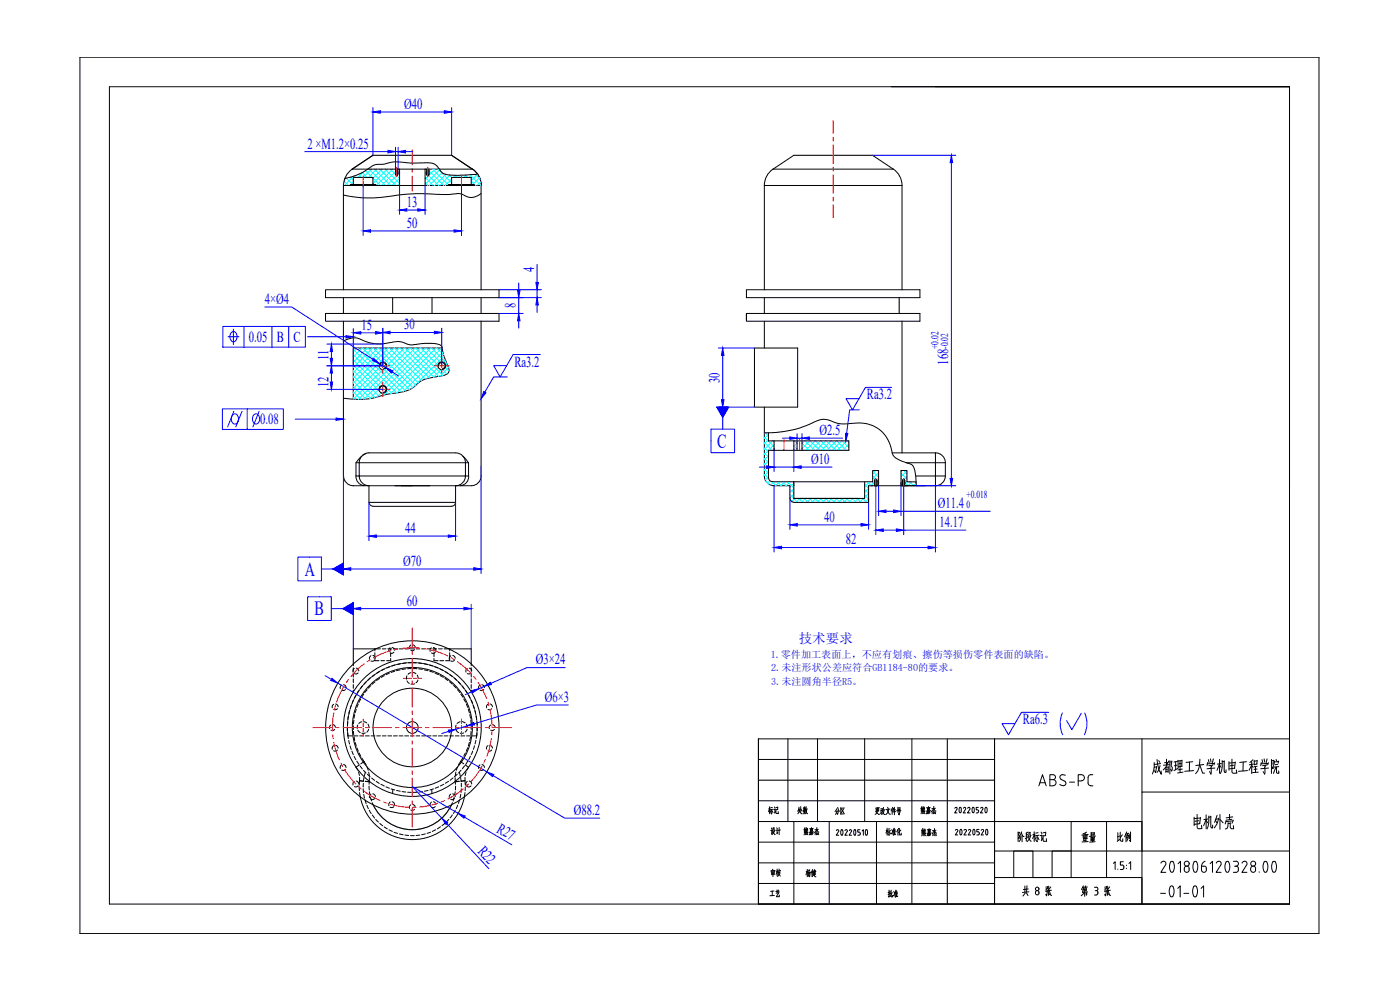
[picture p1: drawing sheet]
<svg xmlns="http://www.w3.org/2000/svg" width="420mm" height="297mm" viewBox="0 0 420 297" stroke-linecap="round" stroke-linejoin="round" font-family="sans-serif">
<!-- layer: 0 -->
<g fill="none" stroke="#000" stroke-width=".3">
<path d="M24 17.2h371.8v262.9h-371.8zM105.7 50.7l6.2-4.1h23.6l6.3 4.1h-14.2M105.7 50.7h14.2M105.7 50.7a5.9 5.9 0 0 0-2.6 4.9M141.8 50.7a5.9 5.9 0 0 1 2.6 4.9M232 50.7l6.2-4.1h23.7l6.2 4.1M232 50.7h36.1M232 50.7a5.9 5.9 0 0 0-2.6 4.9M268.1 50.7a5.9 5.9 0 0 1 2.6 4.9M97.7 89.1v.2M97.7 94.1v2.1M103.1 86.9v-31.2h41.3v31.2"/>
<path d="M103.1 89.3v4.8M103.1 96.4v46.4M117.8 89.3v4.8M129.7 89.3v4.8M144.4 89.3v4.8M144.4 96.4v46.4M149.8 86.9v2.4M149.8 94.1v2.3M224 89.1v.2M224 94.1v2.1M229.4 86.9v-31.2h41.3v31.2M229.4 89.3v4.8"/>
<path d="M229.4 96.4v8M269.9 89.3v4.8M270.7 96.4v39.5M276.1 86.9v2.4M276.1 94.1v2.3M226.4 104.4h13v17.8h-13zM106.8 138.8h33.8M108.6 136.9l-1.8 1.9v4h33.8v-4M109.8 136.1l-.9 .5M136.7 135.9h-25.9a2.94 2.94 0 0 0-3 2.9v4M136.7 135.9a2.94 2.94 0 0 1 3 2.9v4M138.8 136.8l1.8 2"/>
<path d="M229.4 122.2v20.6M267.7 135.9h13.1a2.94 2.94 0 0 1 2.9 2.9M272 138.8h11.7M283.7 138.8v4h-8.9M103.1 142.8a2.94 2.94 0 0 0 2.9 2.9h35.4a2.94 2.94 0 0 0 3-2.9M106.8 142.8a2.73 2.73 0 0 0 2.5 2.9M107.8 142.8a2.94 2.94 0 0 0 3 2.9M139.7 142.8a2.94 2.94 0 0 1-3 2.9M140.6 142.8a2.73 2.73 0 0 1-2.4 2.9M229.4 142.8a2.94 2.94 0 0 0 2.9 2.9M232.3 145.7h4.8M283.7 142.8a2.94 2.94 0 0 1-2.9 2.9h-20.1"/>
<path d="M111.3 196.8l-.4 .3v.8M111.9 196.7l.6 .3 .1 .5M112.4 198.1l-.4 .3-.7-.1M112.5 197.6v.6h1.2M112.5 194.7v.6M112.5 195.9v1.1M114.2 194.7h-8.2v5.1M114.3 198.2h1.1M114.8 194.7h1.1M116.4 194.7h1.1M117.1 194.4l-.4 .3v.7M117.2 200l-1.1 .4"/>
<path d="M117.2 197.6v.6h-1.2M117.2 194.7v.6M117.2 195.9v1.1M117.7 194.3l.5 .2 .2 .6M118.1 194.7h1.1M118.2 195.7l-.6 .3-.5-.1M118.4 199.5l-1 .4M118.8 199.5l-1.1 .3M119.8 194.7h1.1M120.1 199.2l-1.1 .2M120.4 199.1l-1.1 .2M121.5 194.7h1.1"/>
<path d="M121.8 198.9l-1.2 .2M122.1 198.9l-1.1 .1M122.6 198.9h2.2M123.2 194.7h1.1M123.3 193.5l-.4 .6v.5M123.4 198.8l-1.1 .1M123.9 193.4l.6 .4 .1 .5M124 198.8l1.1 .1M124.4 194.9l-.5 .3-.6-.1M124.9 194.7h1.1M125.4 198.9l1.1 .1M125.7 198.9l1.1 .2"/>
<path d="M126.6 194.7h1.1M127 199.1l1.1 .2M127.4 199.2l1.1 .2M128.2 194.7h1.2M128.7 199.5l1.1 .3M129 199.5l1.1 .4M129.5 194.4l-.4 .3v.7M129.9 194.7h1.1M130.1 194.3l.5 .2 .2 .6M130.2 197.6v.6h1.3M130.2 194.7v.6M130.2 195.9v1.1"/>
<path d="M130.3 200l1 .4M130.6 195.7l-.6 .3-.5-.1M131.6 194.7h1.1M132 198.2h1.2M133.3 194.7h8.1v5.1M134.9 197.6v.6h-1.2M134.9 194.7v.6M134.9 195.9v1.1M135.3 196.8l-.4 .5v.6M135.9 196.7l.6 .3 .1 .5M136.4 198.1l-.5 .3-.6-.1M99.3 217.5l-.3 .4-.1 .7"/>
<path d="M99.9 217.4l.6 .4 .2 .5M100.1 211.3a.81 .81 0 0 0-.3 1.1M100.4 218.8l-.6 .4-.5-.1M100.7 211.2l.6 .4 .2 .5M101.2 212.6l-.6 .4-.5-.2M102.5 205.6l-.3 .3-.1 .7M103.1 205.4l.5 .3 .3 .6M103.7 206.9l-.7 .3-.4-.1M104.3 218.3v1.2M104.3 218v1.1M104.3 216.6v1.2M104.3 219.7l.1 1.1"/>
<path d="M104.4 216.4l-.1 1.1M104.5 215l-.1 1.1M104.6 214.7l-.2 1.1M104.9 213.3l-.2 1.1M105 213l-.3 1.1M105.4 211.7l-.3 1.1M105.5 211.4l-.4 1.1M106 210.2l-.4 1M106 217.7v1.2M106 200.3v1.2M106 202v1.1M106 203.7v1.1"/>
<path d="M106 205.4v1.1M106 207.1v.5M106.1 219.4l.1 1.2M106.2 216.1l-.1 1.1M106.2 209.9l-.5 1M106.3 200.6l-.3 .3-.1 .8M106.5 214.4l-.3 1.1M106.8 208.7l-.5 1M106.9 200.5l.5 .2 .3 .6M106.9 212.8l-.3 1.1M107 208.4l-.6 1M107.4 217.5l-.2 1.1"/>
<path d="M107.4 219.1l.7 .7M107.5 201.9l-.5 .3-.6-.1M107.5 211.2l-.4 1M107.7 207.2l-.6 1M107.9 207l-.6 .9M108.3 209.7l-.6 1M108.6 216.6l-.9 .5M108.7 205.9l-.7 .9M108.9 205.6l-.7 .9M109.1 216.5l1 .4M109.2 208.3l-.7 .9M109.6 219.9l-1 .1"/>
<path d="M109.8 204.6l-.7 .9M110.1 204.4l-.8 .8M110.2 207l-.7 .8M110.4 217.3l.3 1M110.6 218.8l-.5 .9M111.1 203.5l-.9 .7M111.3 205.7l-.8 .8M111.3 203.3l-.8 .7M112.4 202.5l-.9 .6M112.6 204.6l-.9 .7M112.7 202.3l-1 .6M113.8 201.5l-1 .6"/>
<path d="M113.9 203.6l-.9 .6M114.1 201.4l-1 .6M115.3 200.7l-1 .5M115.3 202.7l-.9 .6M115.6 200.6l-1 .5M116.9 200.1l-1.1 .4M116.9 202l-1 .4M118.5 201.4l-1.1 .3M120.1 201l-1.1 .2M121.7 200.7l-1.1 .2M122.1 202.8l-.1 1M122.2 204.3l.6 .7"/>
<path d="M123.3 201.8l-.8 .5M123.4 200.6h-1.1M123.9 201.7l.9 .4M124 200.6h1.1M124.4 205.2l-1.1 .1M125.2 202.6l.3 .9M125.4 204l-.6 .9M125.7 200.7l1.1 .2M127.3 201l1.1 .2M129 201.4l1 .3M130.5 202l1.1 .4M130.6 200.1l1 .4"/>
<path d="M131.9 200.6l1 .5M132.1 202.7l.9 .5M132.2 200.7l1 .5M133.4 201.4l.9 .6M133.5 203.6l.9 .6M133.6 201.5l1 .6M134.8 202.3l.9 .6M134.9 204.5l.8 .8M135 202.5l1 .6M136.1 205.7l.8 .8M136.1 203.3l.9 .7M136.4 203.5l.8 .7"/>
<path d="M136.9 217.5l-.1 1.1M136.9 219.1l.7 .7M137.3 206.9l.7 .9M137.4 204.4l.8 .8M137.6 204.6l.8 .9M138.1 216.6l-.9 .5M138.3 208.3l.6 .9M138.5 205.6l.7 .9M138.6 216.5l1 .4M138.8 205.9l.6 .9M139.1 219.9l-1 .1M139.2 209.7l.5 1"/>
<path d="M139.6 207l.6 .9M139.8 207.2l.6 1M139.9 217.3l.4 1M139.9 211.2l.5 1M140.2 218.8l-.6 .9M140.2 200.6a.84 .84 0 0 0-.3 1.1M140.5 208.4l.5 1M140.5 212.8l.4 1.1M140.7 208.6l.5 1.1M140.8 200.5l.5 .2 .2 .6M141 214.4l.2 1.1M141.3 216.1l.1 1.1"/>
<path d="M141.3 209.9l.5 1M141.4 201.9l-.5 .3-.7-.1M141.4 219.4l-.1 1.1M141.4 210.2l.4 1M141.4 200.3v1.2M141.4 202v1.1M141.4 203.7v1.1M141.4 205.4v1.1M141.4 207.1v.5M141.4 217.7v1.1M141.9 211.4l.4 1.1M142.1 211.7l.3 1.1"/>
<path d="M142.5 213l.2 1.1M142.6 213.3l.2 1.1M142.9 214.7l.1 1.1M142.9 215l.2 1.1M143.1 220v.8h-1.4M143.1 216.6l.1 1.1M143.1 216.3l.1 1.2M143.2 219.7l-.3 1.9M143.2 218.3v1.1M143.2 218v1.1M144 205.6a.81 .81 0 0 0-.3 1M144.6 205.4a.81 .81 0 0 1 .8 .9"/>
<path d="M145.2 206.9l-.7 .3-.5-.1M146.5 211.3l-.4 .4-.1 .7M147.1 211.2l.5 .4 .2 .5M147.3 217.5a.81 .81 0 0 0-.4 1.1M147.6 212.6l-.7 .4-.4-.2M147.9 217.4l.5 .4 .2 .5M148.4 218.8l-.7 .4-.4-.1M100.1 223.7a.81 .81 0 0 0-.3 1.1M100.7 223.6l.6 .4 .2 .5M101.2 225a.76 .76 0 0 1-1.1 .2M102.5 229.5l-.3 .4-.1 .7M103.1 229.4l.5 .2 .3 .7"/>
<path d="M103.7 230.8l-.7 .4-.4-.2M104.3 220l.1 .8M104.4 220.8l.1 .8M104.4 220.8h1.3M104.7 222.2l.2 1.1M105.1 223.8l.3 1.1M105.6 225.4l.4 1M106.3 226.9l.5 1M106.3 220.8h1.1M106.3 221.1l.2 1.1M106.3 234.5l-.3 .3-.1 .7M106.6 222.8l.3 1"/>
<path d="M106.9 234.3l.5 .3 .3 .6M107.1 228.4l.6 .9M107.1 224.4l.4 1M107.5 235.8l-.7 .3-.4-.1M107.6 231.6l.3 1.1M107.8 225.9l.5 1M107.8 229.5l-1 .7 .5 .9M107.8 236.1l.1 1.1M107.9 237.8a16 16 0 0 0 15.2 14.1 16 16 0 0 0 16.3-12.8M107.9 233.2v1.1M107.9 234.3l1.2 .1M107.9 234.3l-.1 1.3"/>
<path d="M108 220.8h1.1M108.1 229.8l.6 .9M108.6 227.4l.6 1.1M109 236.7l.1 1.1M109 235v1.1M109.1 231.1l.7 .8M109.2 238.4l.2 1.1M109.2 233.3l-.1 1.1M109.2 228.5l.7 1.1M109.2 228.5l-.9 .7M109.6 234.4l1.2 .2M109.6 231.7l-.3 1.1"/>
<path d="M109.7 220.8h1.1M110.1 230.1l.4 1M110.3 232.3l.8 .8M110.6 231.7l.2 1.1M110.8 235.9v1.1M110.8 234.6v.7M110.9 233.3l-.1 1.3M110.9 234.4l-.1 .2M110.9 237.6l.1 1.1M111.2 239.2l.3 1.1M111.3 238.3a.81 .81 0 0 0-.4 1M111.4 220.8h1.1"/>
<path d="M111.5 233.5l.9 .6M111.9 238.2l.6 .4 .1 .4M112.4 239.6l-.6 .3-.5-.1M112.9 234.4l.9 .7M113.1 220.8h1.1M114.3 235.3l1 .5M114.8 220.8h1.1M115.8 236.1l1.1 .4M116.4 220.8h1.1M117.4 236.7l1.1 .3M117.9 236.9l-.1 1.2M118.1 220.8h1.1"/>
<path d="M119 237.2l1.1 .2M119.8 220.8h1.1M120.7 237.5l1.1 .1M121.5 220.8h1.1M122.3 237.7h1.2M123.2 220.8h1.1M124.9 220.8h1.1M125.2 237.7h-1.2M126.6 220.8h1.1M126.8 237.5l-1.1 .1M128.2 220.8h1.2M128.5 237.2l-1.1 .2"/>
<path d="M129.6 236.9v1.2M129.9 220.8h1.1M130.1 236.7l-1.1 .3M131.6 220.8h1.1M131.6 236.1l-1 .4M133.2 235.3l-1 .5M133.3 220.8h1.1M134.6 234.4l-1 .6M135 220.8h1.1M135.3 238.3a.81 .81 0 0 0-.4 1M135.9 238.2l.6 .4 .1 .4M136 233.4l-.9 .7"/>
<path d="M136.3 239.2l-.3 1.1M136.4 239.6l-.7 .3-.4-.1M136.6 233.3v1.3l1.2-.2h-1.2M136.6 237.6l-.2 1.1M136.6 234.6l.1 .7M136.7 220.8h1.1M136.7 235.9v1.1M136.8 231.7l-.2 1.1M137.2 232.3l-.8 .8M137.4 230.1l-.5 1M137.9 231.7l.2 1M137.9 240l-.3 1.1"/>
<path d="M138.2 228.5l-.6 1.1M138.2 228.5l1 .7M138.2 233.3l.2 1.1M138.3 238.3l-.2 1.1M138.3 220.8h1.2M138.4 231.1l-.8 .8M138.5 236.7l-.1 1.1M138.5 235v1.1M138.9 227.4l-.7 1.1M139.4 229.8l-.6 .9M139.6 233.2v1.1l-1.2 .1 1.2-.1v1.3M139.6 237.8l-.3 1.3"/>
<path d="M139.6 229.5l1 .7-.5 .9M139.6 236.1v1.1M139.7 225.9l-.5 1M139.9 231.6l-.3 1.1M140 220.8h1.2M140.2 234.5a.81 .81 0 0 0-.3 1M140.4 228.4l-.6 .9M140.4 224.4l-.5 1M140.8 234.3l.5 .3 .2 .6M140.9 222.7l-.4 1.1M141.2 226.9l-.5 1M141.2 221.1l-.2 1.1"/>
<path d="M141.4 235.8l-.7 .3-.5-.1M141.8 225.4l-.4 1M142.4 223.8l-.3 1M142.8 222.1l-.2 1.1M144 229.5a.81 .81 0 0 0-.3 1.1M144.6 229.4a.81 .81 0 0 1 .8 .9M145.2 230.8l-.7 .4-.5-.2M146.5 223.7l-.4 .4-.1 .7M147.1 223.6l.5 .4 .2 .5M147.6 225a.76 .76 0 0 1-1.1 .2M109.5 240l.4 1.1M110.1 241.6l.5 1"/>
<path d="M110.8 243.1l.6 1M111.7 240.8l.3 .7M111.7 244.5l.7 .9M112.8 245.9l.8 .8M114 247l.8 .8M115.3 248.1l.9 .6M116.7 249l1.1 .5M117.1 240.7l-.4 .3v.8M117.7 240.6l.5 .2 .2 .7M118.2 242l-.4 .3-.7-.1M118.3 249.7l1 .3M119.9 250.2l1.1 .3"/>
<path d="M121.5 250.6l1.1 .1M123.2 250.7h1.1M123.3 241.5a.81 .81 0 0 0-.4 1.1M123.9 241.4l.6 .4 .1 .5M124.4 242.8l-.6 .3-.5-.1M126 250.6l-1.1 .1M127.6 250.2l-1.1 .3M129.2 249.7l-1 .3M129.5 240.7l-.4 .3v.8M130.1 240.6l.5 .2 .2 .7M130.6 242l-.4 .3-.7-.1M130.8 248.9l-1.1 .6"/>
<path d="M132.2 248.1l-.9 .6M133.5 247l-.8 .7M134.7 245.9l-.8 .8M135.7 244.5l-.6 .9M135.8 240.8a13 13 0 0 1-11.7 8.1 13 13 0 0 1-12.1-7.4M136.6 243.1l-.5 1M137.4 241.6l-.5 1M227.6 271.3h159.4"/>
<circle cx="123.7" cy="218.3" r="26"/>
<circle cx="123.7" cy="218.3" r="20.7"/>
<circle cx="123.7" cy="218.3" r="18"/>
<circle cx="123.7" cy="218.3" r="11.8"/>
<circle cx="123.7" cy="218.3" r="1.76"/>
</g>
<g fill="none" stroke="#000" stroke-width=".3">
<path d="M32.8 26h354.2v245.3h-354.2zM267.5 26h119.5v120.9v-120.9h-106.3M106 55.7h-.9v-.3h7.7v.3h-.9M118.6 50.7h.9M118.7 50.7v1.6h.7v-1.6M118.8 50.7v1.9h.5M119.3 50.7v1.9l-.2 .1-.3-.1M119.9 50.7h7.7M128 50.7v1.6h.8v-1.6M128.1 50.7v1.9l.3 .1 .3-.1M128.7 50.7v1.9h-.6M135.5 55.7h-.9v-.3h7.7v.3h-.9"/>
<path d="M144.4 58.1a4.3 4.3 0 0 1-5.7 .2l-.9-.2a51.3 51.3 0 0 1-11.1 0l-5.3 .2a49.8 49.8 0 0 1-15.5 .7l-2.8-.5M149.8 86.9h-52.1v2.4h52.1M149.8 94.1h-52.1v2.3h52.1M276.1 86.9h-52.1v2.4h52.1M276.1 94.1h-52.1v2.3h52.1M103.1 102.3a5.5 5.5 0 0 1 5.9-.1 16 16 0 0 0 9.9 .3 6.9 6.9 0 0 1 3.9 .9l.5 .1a22.1 22.1 0 0 1 8.8 0l.6 .6a18.4 18.4 0 0 0 2 6.5 1.57 1.57 0 0 1-1.5 2l-.5 .2a15.1 15.1 0 0 0-6.9 1.9 8.7 8.7 0 0 1-5.6 3 35.1 35.1 0 0 0-8.4 1.8l-.6 .1a26.5 26.5 0 0 1-8.1-.1M114 109.9a.95 .95 0 0 1 .7-1.1 .95 .95 0 0 1 1.1 .8 .95 .95 0 0 1-.7 1.1M114 117a.95 .95 0 0 1 .7-1.1 .95 .95 0 0 1 1.1 .7 .95 .95 0 0 1-.7 1.1M131.7 109.9a.95 .95 0 0 1 .7-1.1 .95 .95 0 0 1 1.1 .8 .95 .95 0 0 1-.7 1.1M132.7 104.4h-26.7v15.3M230.6 132.3h24.1M232.3 134.6v.5"/>
<path d="M254.7 135.1h-24l-.1 8.3M110.7 150.7h26M259.5 144.6v4.9h-21.3M260.7 145.7v5M262.6 143.9h.5v1.8M263.1 143.9h-.5v1.8h.6h-.7v-1.5h.7v1.5M270.9 145.7v-1.5h.7v1.5M271 143.9h.5v1.8M271.5 143.9h-.5v1.8M227.6 221.7h159.4v49.6h-159.4M227.6 221.7v49.6M227.6 227.9h70.9"/>
<path d="M227.6 234.1h70.9M236.5 221.7v24.8M245.3 221.7v24.8M259.5 221.7v24.8M273.7 221.7v49.6M284.3 221.7v49.6M298.5 221.7v49.6M311.8 235.8l1.1-3.4 1.1 3.4M312.1 234.9h1.6M315.1 233.9h.9M316 233.9a.91 .91 0 0 1 .9 .9 .91 .91 0 0 1-.9 .9M316 233.9a.74 .74 0 0 0 .8-.7 .74 .74 0 0 0-.8-.8h-.9v3.4h.9"/>
<path d="M319.5 234.3a.79 .79 0 0 1 .2 1.2 .79 .79 0 0 1-1.1 .1l-.5-.2M319.7 232.6a.94 .94 0 0 0-1.1-.1 .94 .94 0 0 0-.5 1l1.4 .9M321 234.7h1.5M323.6 234.3h.9M324.5 234.3a.91 .91 0 0 0 .9-1 .91 .91 0 0 0-.9-.9h-.9v3.4M327.3 235.8h.7M328 232.4a1.12 1.12 0 0 0-1.4 .5l-.1 2a.83 .83 0 0 0 .9 .8M342.7 221.7v15.9M387 237.6h-44.3v17.7M227.6 246.5h115.1v8.8M227.6 240.3h70.9M227.6 252.7h70.9"/>
<path d="M227.6 258.9h70.9M238.2 246.5v24.8M248.9 246.5v24.8M251 249.2l.6-.2 .1 .5M251.7 249.5l-.7 1.1h.7M252.5 248.9a.96 .96 0 0 1 0 1.7l-.2-.8zM253.9 248.9l-.3 .3M254 248.9l.3 .4-.7 1.3h.7M254.9 249.2l.3-.3 .4 .4-.8 1.3h.8M256.7 249l.2 .8-.2 .7M256.7 249v-.1a.96 .96 0 0 0 0 1.7v-.1M258.1 248.9h-.7v.8h.6l.2 .3"/>
<path d="M258.2 250.2l-.2 .4h-.6M258.2 250v.3M258.7 249.3l.4-.4v1.7M259.9 248.9a.96 .96 0 0 1 0 1.7l-.2-.8zM262.8 243.5l.9 .9 .3-.1M263 242.6v.9l.7-.2M263 246.5v24.8M263.3 242.4l-.1 1.5-.6 .5M263.6 243l-.6 .1M263.7 242.6l-.7 .2M263.7 242.6v.7M263.9 242.3l-1.2 .2"/>
<path d="M264.4 243.1v1M264.8 242.6l-.5 .1M264.8 242.6l-.1 .5-.3 .1M264.8 243.7l-.4 .4M264.9 243.3l.4 1.1h.3M265.2 242.3l-.4 1.2M265.3 243l-.3 1-.4 .4M265.5 243h-.5M266.3 243.1l.6 1.2h.3M266.4 242.2l.2 .4M266.7 242.8l-.3 .9-.6 .7M267.1 242.8l-1.2 .1"/>
<path d="M267.7 242.7v1.7M267.9 242.2l-.5 1.2M268.2 242.5l-.2 1M268.4 242.2v2.3M268.8 243h-.7M268.8 243.5l-.9 .1M269.5 242.2v.8M269.6 243.2l-.1 .4M270.1 242.4h-.6M270.1 243.5l-.3 1-.2-.4M270.1 242.3v.6h-.6M270.1 243.6l-.7 .1"/>
<path d="M270.4 243.1l-1.3 .1M286.9 242.2l.4 .4-.8 1.3h.7M286.9 242.3l-.3 .2M287.1 248.9l-.4 .2M287.1 248.9l.3 .1v.4M287.4 249.4l-.7 1.1h.7M288 242.3l.1-.1a.92 .92 0 0 1 0 1.6l-.3-.8zM288.3 248.8a.96 .96 0 0 1 0 1.7l-.3-.8zM289.3 249.1l.4-.2 .3 .1v.4l-.7 1.1h.7M289.5 242.2l.3 .4-.7 1.3h.7M289.5 242.3l-.4 .2M290.6 249.1l.4-.2 .3 .3-.7 1.3h.7"/>
<path d="M290.8 242.2l.3 .4-.7 1.3h.7M290.8 242.3l-.4 .2M291.9 242.3l.1-.1a.92 .92 0 0 1 0 1.6l-.3-.8zM292.2 248.8a.96 .96 0 0 1 0 1.7l-.3-.8zM293 243.9h.3M293.3 243l.4 .3M293.6 242.3h-.6v.7h.3M293.7 243.4l-.1 .3-.3 .2M293.8 248.9h-.7v.7h.6l.2 .3M293.9 250l-.2 .5h-.6M294.6 242.2l.4 .4-.8 1.3h.8M294.7 242.3l-.4 .2"/>
<path d="M294.8 248.9l-.3 .2M294.9 248.9l.3 .3-.7 1.3h.7M295.9 248.9l.1-.1a.96 .96 0 0 1 0 1.7l-.1-.1M296 249l-.2 .7 .2 .7M296.1 242.3l.2 .7-.2 .8M296.1 242.3l-.1-.1a.92 .92 0 0 0 0 1.6h.1M298.5 255.3h44.2M321.5 255.3h-5.7v8h-5.8v-8h-5.8v8M321.5 255.3v8M332.1 255.3v8M334.2 259.1l.5-.5v2.3M336.8 259.5l.5 .6"/>
<path d="M337.1 258.6h-.9v1h.5M338.1 259.6v.1M338.8 259.1l.5-.5v2.3M342.7 246.5h-21.2v8.8M349.1 258.4l-.4 .2-.3 .4M349.2 258.4l.6 .4v.7M349.7 259.6l-1.3 2.1h1.5M352.1 258.6l-.6-.1a2.4 2.4 0 0 0 .2 3.2l.4-.1M352.1 258.6l.4 1.5-.4 1.4M353.6 259.2l.7-.8v3.3M358.4 258.6l-.4 1.5 .4 1.4M358.4 258.6l.3-.2a2.21 2.21 0 0 1 0 3.3l-.3-.1"/>
<path d="M360.6 259.9v1.1a.74 .74 0 0 0 .7 .7 .74 .74 0 0 0 .8-.7M360.6 259.9h1.1l.4 .7M361.7 258.4l-.9 .7-.2 .8M363.2 259.2l.7-.8v3.3M365 259a.75 .75 0 0 1 1-.6 .75 .75 0 0 1 .4 1.1M366.3 259.6l-1.3 2.1h1.5M368 258.6l.5-.1a2.4 2.4 0 0 1-.2 3.2 2.44 2.44 0 0 1-.3-3.1zM370.1 258.4h.8a.74 .74 0 0 1 .8 .7 .74 .74 0 0 1-.8 .8M370.5 259.9h.4M370.9 259.9l.6 .2 .2 .5M372.8 259a.75 .75 0 0 1 1-.6 .75 .75 0 0 1 .3 1.1M374.1 259.6l-1.4 2.1h1.5"/>
<path d="M379.4 258.6l.6-.1a2.4 2.4 0 0 1-.2 3.2 2.44 2.44 0 0 1-.4-3.1zM382 258.6l.6-.1a2.4 2.4 0 0 1-.2 3.2 2.44 2.44 0 0 1-.4-3.1zM387 255.3h-44.3v16v-8h-44.2M227.6 265.1h70.9M335.5 260.8v.1M336.2 260.9h.5M337.3 260.1v.3M337.3 260.4l-.5 .5M338.1 260.5v.1M348.3 268h1.5M352 266l-.6-.2a2.4 2.4 0 0 0 .2 3.3l.4-.2M352 266l.4 1.4-.4 1.5"/>
<path d="M353.5 266.6l.7-.8v3.3M355.3 268h1.5M356.9 260.6v.4M356.9 260.6a.82 .82 0 0 0-1.2-.6 .82 .82 0 0 0-.2 1.3l.4 .4h.5l.5-.7M358.3 266l-.4 1.4 .4 1.5M358.3 266l.4-.2a2.21 2.21 0 0 1 0 3.3l-.4-.2M360.5 266.6l.7-.8v3.3M362 260.6v.4M371.6 260.6v.4M371.7 261l-.5 .7h-1.1M375.3 260.6v.4M375.4 260.6a.74 .74 0 0 1 .7-.7 .74 .74 0 0 1 .7 .7"/>
<path d="M375.4 261a.74 .74 0 0 0 .7 .7 .74 .74 0 0 0 .7-.7M376.8 260.6v.4M377.9 261.6v.1"/>
<circle cx="114.9" cy="116.8" r="1.16"/>
<circle cx="114.9" cy="109.7" r="1.16"/>
<circle cx="132.6" cy="109.7" r="1.16"/>
<circle cx="356.2" cy="259.1" r=".74"/>
<circle cx="376.1" cy="259.1" r=".74"/>
</g>
<g fill="none" stroke="#0ff" stroke-width=".3">
<path d="M103.2 54.3l1.3 1.4M103.3 54.2l.7-.7 1.9 1.9M105.1 55.5l-.1 .2M105.2 53.1l.8 .8M106 54.6l-.7 .8M106.2 52.8l-2.8 2.9M106.5 52.7l.4 .5M107.6 52.3l.9 .9M108.7 51.8l1.4 1.4M109 51.6l-1.6 1.6M109.7 51.2l2 2M110.8 50.7l4.9 5"/>
<path d="M111.4 50.7l-2.4 2.5M112.4 50.7l4.9 5M113.1 50.7l-2.5 2.5M113.9 50.7l5 5M114.7 50.7l-2.8 2.8 2.2 2.2M115.6 50.7l4.3 4.4M116.2 50.7l-4.3 4.4 .3 .3M117.1 50.7l1.7 1.7M117.8 50.7l-4.9 5M118.7 51.4l-4.2 4.3M119 52.7l-2.9 3M119.1 52.7l.8 .8"/>
<path d="M119.4 51.4l.5 .5M119.9 51.8l-.6 .6M119.9 53.5l-2.2 2.2M119.9 55l-.6 .7M127.6 54.8l.8 .9M127.6 53.2l2.4 2.5M127.6 51.6l.5 .6M128.1 51.6l-.5 .5M128.6 52.6l3 3.1M128.7 51.1l4.5 4.6M129 50.7l-.3 .3M129.9 50.7l4.7 4.8"/>
<path d="M130.5 50.7l-2.9 3M131.4 50.7l4.1 4.1M131.9 51l-4.3 4.3M132.7 51.8l-3.9 3.9M133.8 52.3l-3.4 3.4M134.8 52.5l.7 .7M135.1 52.5l-3.1 3.2M135.5 53.7l-1.9 2M135.5 55.3v.1M136.5 52.6l.6 .6M136.6 52.6l-.6 .6M138.1 52.6l.6 .6"/>
<path d="M138.2 52.6l-.6 .6M139.6 52.5l.7 .7M139.9 52.5l-.7 .7M141.1 52.4l3.2 3.3M141.4 54.3l1.3 1.4M141.6 52.4l-.8 .8M142.6 52.3l1.5 1.6M143.3 52.3l-1.9 1.9M143.9 53.3l-2.1 2.1M144.3 54.5l-1.2 1.2M106 119.2l.7 .6M106 117.5l2.3 2.3"/>
<path d="M106 115.9l3.8 3.9M106 114.4l5.2 5.2M106 112.8l6.6 6.5M106 111.2l7.7 7.7M106 109.6l7.9 7.8M106 108l8 8M106 106.4l9.3 9.4M107.1 104.4l-1.1 1.1M107.2 104.4l13.3 13.3M108.7 104.4l-2.7 2.6M108.8 104.4l5 5M110.3 104.4l-4.3 4.3"/>
<path d="M110.4 104.4l4.2 4.2M111.8 104.4l-5.8 5.9M112 104.4l11.9 12M113.4 104.4l-7.4 7.4M113.6 104.4l11.2 11.2M113.7 116.9l-2.8 2.7M113.9 110.3l-7.9 7.9M114.3 117.8l.7 .7M114.3 117.8l-1.3 1.4M114.9 110.9l-8.9 8.9M115 104.4l-9 9M115.2 104.4l10.4 10.5"/>
<path d="M115.3 110.9l6.4 6.4M115.7 117.7l.6 .6M115.9 116.4l1.8 1.7M116 110.1l6.9 6.8M116.6 104.4l-10.6 10.6M116.8 104.4l9.8 9.8M118.2 104.4l-12.2 12.2M118.3 104.4l9.4 9.3M119.8 104.4l-4.3 4.3M120 104.4l8.9 9M121.4 104.4l-5.3 5.4M121.5 104.4l8.8 8.8"/>
<path d="M123 104.4l-15.4 15.4M123.1 104.4l8.5 8.5M124.6 104.4l-15.4 15.4M124.7 104.4l8.3 8.3M126.1 104.4l-11.2 11.2M126.3 104.4l5.1 5.1M127.7 104.4l-11.8 11.9M127.9 104.4l4.2 4.3M129.3 104.4l-14 14M129.5 104.4l4.6 4.7M130.9 104.4l-13.7 13.7M131.1 104.4l2 2.1"/>
<path d="M131.5 110.2l-3.4 3.4M132.4 110.9l-2.3 2.3M132.5 104.4l-13.4 13.5-13.1-13.1M132.7 104.4v.1M132.8 110.9l1.3 1.4M132.9 105.6l-11.9 11.9M133.3 106.9l-9.7 9.7M133.7 108l-.7 .7M133.7 110.2l1.1 1.1M134.1 109.2l-.3 .3M134.6 110.3l-2.6 2.6M229.4 139.1l1.2 1.3"/>
<path d="M229.4 137.5l1.3 1.3M229.4 135.9l1.3 1.3M229.4 134.4l1.3 1.2M229.4 132.7l2.3 2.4M229.4 131.2l2.9 2.9M229.5 129.9l-.1 .1M229.7 129.9l.9 .9M230.6 130.4l-1.2 1.2M230.6 131.9l-1.2 1.3M230.7 136.7l-1.3 1.3M230.7 138.3l-1.3 1.3M230.7 139.9l-1.3 1.3"/>
<path d="M231.9 132.3l-2.5 2.5M232.1 132.3l.2 .2M232.3 133.4l-2.9 3M232.3 135v.1M238.2 133.7l1 .9M238.3 132.3h-.1M238.4 132.3l.8 .8M239.2 132.9l-1 1M239.2 134.5l-.6 .6M240.7 134.5l.5 .6M240.7 132.9l2.2 2.2M241.5 132.3l-.8 .7"/>
<path d="M241.6 132.3l2.9 2.8M243 132.3l-2.3 2.3M243.2 132.3l2.8 2.8M244.6 132.3l-2.8 2.8M244.8 132.3l2.8 2.8M246.2 132.3l-2.8 2.8M246.4 132.3l2.8 2.8M247.8 132.3l-2.8 2.8M248 132.3l2.8 2.8M249.4 132.3l-2.8 2.8M249.6 132.3l2.8 2.8M251 132.3l-2.9 2.8"/>
<path d="M251.1 132.3l2.9 2.8M252.6 132.3l-2.8 2.8M252.8 132.3l1.9 2M254.2 132.3l-2.9 2.8M254.3 132.3l.4 .4M254.7 133.3l-1.8 1.8M254.7 134.9l-.2 .2M229.4 142.3l1.3 1.3M229.4 140.7l1.2 1.3M229.8 144.3l1 1.1M230.6 141.5l-1.2 1.2M230.6 143.1l-1 .9"/>
<path d="M231 144.3l-.7 .7M231.6 144.6l1.2 1.1M232.3 144.6l-1 1M233.2 144.6l1.2 1.1M233.9 144.6l-1.2 1.1M234.9 144.6l1.1 1.1M235.5 144.6l-1.2 1.1M236.4 144.6l1.8 1.8M237.1 148.4l2.3 2.3M237.1 146.8l1.1 1.2M237.1 144.6l-1.2 1.1M237.2 150.1l.4 .5"/>
<path d="M238 144.6l.2 .2M238.2 145l-1.1 1.2M238.2 146.6l-1.1 1.2M238.2 148.2l-1.1 1.2M238.5 149.5l-1 1M239.8 149.5l1.2 1.2M240.1 149.5l-1.2 1.2M241.4 149.5l1.2 1.2M241.7 149.5l-1.2 1.2M243 149.5l1.2 1.2M243.3 149.5l-1.2 1.2M244.6 149.5l1.2 1.2"/>
<path d="M244.8 149.5l-1.1 1.2M246.2 149.5l1.1 1.2M246.5 149.5l-1.2 1.2M247.8 149.5l1.1 1.2M248 149.5l-1.2 1.2M249.3 149.5l1.2 1.2M249.6 149.5l-1.2 1.2M250.9 149.5l1.2 1.2M251.2 149.5l-1.2 1.2M252.5 149.5l1.2 1.2M252.8 149.5l-1.2 1.2M254.1 149.5l1.2 1.2"/>
<path d="M254.4 149.5l-1.2 1.2M255.7 149.5l1.2 1.2M256 149.5l-1.2 1.2M257.3 149.5l1.2 1.2M257.6 149.5l-1.2 1.2M258.9 149.5l1.2 1.2M259.2 149.5l-1.2 1.2M259.5 148.5l1.2 1.2M259.5 147l1.2 1.2M259.5 145.4l1.2 1.1M260.3 144.6l1.2 1.1M260.7 146.5l-1.2 1.1"/>
<path d="M260.7 148l-1.2 1.2M260.7 149.6l-1.1 1.1M261 144.6l-1.5 1.4M261.9 144.6l.6 .6M261.9 143l.8 .8M261.9 141.4l1.8 1.8M262.5 144.6l-1.1 1.1M262.7 141.2l-.8 .8M263.2 144.3l.5 .5M263.3 141.2l.4 .4M263.7 141.8l-1.8 1.8M263.7 143.5l-.6 .5"/>
<path d="M263.7 145l-.5 .5M270.4 145.1l.5 .5M270.4 143.5l.6 .6M270.4 142l1.8 1.7M270.7 141.2l-.3 .3M271 144.1l-.6 .6M271.2 141.2l1 .9M271.6 144.7l1 1M272.2 141.3l-1.8 1.8M272.2 142.9l-.9 .9M272.2 144.5l-.6 .6M273 144.6l1.2 1.1"/>
<path d="M273.7 144.6l-1.2 1.1M274.6 144.6l.3 .3M274.9 144.9l-.8 .8"/>
</g>
<!-- layer: 0 -->
<path d="M112 241.5a13 13 0 0 0 11.7 7.4 13 13 0 0 0 11.8-7.4" fill="none" stroke="#808080" stroke-width=".3"/>
<g fill="none" stroke="#00f" stroke-width=".3">
<path d="M111.9 32.3v14.3M114.2 33.6h19.1M135.5 32.3v14.3M91.5 45.5h24.9M118.7 44.2v6.5M118.7 45.5h.8M119.5 44.2v6.5M121.7 45.5h2.2M66.9 97.9h24.7v6.3h-24.7zM69.4 99.8a1.09 1.09 0 0 1 1.4-.1 1.09 1.09 0 0 1 .3 1.3 1.13 1.13 0 0 1-.4 1.2 1.13 1.13 0 0 1-1.3 .1l-.4-1.3zM70 98.7v4.7M73.2 97.9v6.3"/>
<path d="M79.5 92.1h8l24.5 15.8M81.6 97.9v6.3M86.6 97.9v6.3M106 98.5v11.3M108.2 99.9h4.5M114.9 98.5v11.3h-16.8M117.1 99.8h13.3M132.6 98.5v11.3M149.8 89.3h7.2M149.8 94.1h7.2M155.7 84.9v2.2M155.7 89.3v4.8"/>
<path d="M155.7 96.3v2.2M68.4 101h3.3M92.3 101h11.5M98.1 116.8h16.8M98.1 103.2h16.8M99.5 105.5v2M99.5 112v2.6M113.9 109.1l2 1.3M117.7 111.6l1.9 1.2M215.6 104.4h10.8M216.9 106.6v13.3M66.7 122.7h18.3v6.1h-18.3z"/>
<path d="M69.9 124.4a1.09 1.09 0 0 1 1.3 0 1.09 1.09 0 0 1 .4 1.3 1.13 1.13 0 0 1-.4 1.2 1.13 1.13 0 0 1-1.3 0l-.5-1.2zM70.2 123.4l-1.9 4.7M72.6 123.4l-1.8 4.7M74.2 122.7v6.1M76.2 124.4a1.09 1.09 0 0 1 1.3 0 1.09 1.09 0 0 1 .4 1.3 1.13 1.13 0 0 1-.4 1.2 1.13 1.13 0 0 1-1.3 0l-.4-1.2zM77.8 123.4l-1.9 4.7M88.6 125.8h12.3M103.1 139.9v32.2M144.4 139.9v32.2M215.6 122.2h10.8M110.7 150.7v11.5M136.7 150.7v11.5"/>
<path d="M232.3 145.7v19.9M280.7 145.7v19.9M105.3 170.7h36.9M113 160.9h21.5M234.6 164.3h43.9M106 181.3v13.4M108.2 182.6h31M141.4 181.3v13.4M97.6 202.7l1.9 1.2M101.4 205l44.7 26.6M134.7 219.4l-2.1 .7M140.2 217.8l-3.4 1"/>
<path d="M141.6 207.5l-2 .9M145.3 205.9l-1.6 .8M169.6 200.3h-11.5l-10.8 4.7M170.5 211.5h-9.4l-18.8 5.7M148 232.7l21.5 12.8h10.5"/>
</g>
<g fill="#00f" stroke="#00f" stroke-width=".3">
<path d="M103.1 170.7l2.2-.4v.8z"/>
<path d="M142.2 170.3l2.2 .4-2.2 .4z"/>
<path d="M100.9 125.4l2.2 .4-2.2 .3z"/>
<path d="M216.9 104.4l.4 2.2h-.8z"/>
<path d="M216.5 119.9h.8l-.4 2.3z"/>
<path d="M106 182.6l2.2-.4v.8z"/>
<path d="M139.2 182.2l2.2 .4-2.2 .4z"/>
<path d="M99.6 203.5l1.8 1.5-2.1-.8z"/>
<path d="M146.1 231.6l2.1 .8-.4 .6z"/>
<path d="M111.9 33.6l2.3-.4v.8z"/>
<path d="M133.3 33.2l2.2 .4-2.2 .4z"/>
<path d="M134.6 219.1l2.2-.3-2 1z"/>
<path d="M140.2 217.8l2-1 .2 .7z"/>
<path d="M141.5 207.2l2.2-.5-1.9 1.2z"/>
<path d="M145.3 205.9l1.9-1.2 .3 .7z"/>
<path d="M103.8 100.7l2.2 .3-2.2 .4z"/>
<path d="M232.3 164.3l2.3-.4v.8z"/>
<path d="M278.5 163.9l2.2 .4-2.2 .4z"/>
<path d="M119.5 45.5l2.2-.4v.8z"/>
<path d="M116.4 45.1l2.3 .4-2.3 .4z"/>
<path d="M115.9 110.4l2 .9-.4 .6z"/>
<path d="M112.2 107.6l1.7 1.5-2.1-.9z"/>
<path d="M110.7 160.9l2.3-.4v.7z"/>
<path d="M134.5 160.5l2.2 .4-2.2 .3z"/>
<path d="M112.7 99.5l2.2 .4-2.2 .3z"/>
<path d="M106 99.9l2.2-.4v.7z"/>
<path d="M114.9 99.8l2.2-.4v.7z"/>
<path d="M130.4 99.4l2.2 .4-2.2 .3z"/>
<path d="M99.5 109.8l.3 2.2h-.7z"/>
<path d="M99.1 114.6h.7l-.3 2.2z"/>
<path d="M99.5 103.2l.3 2.3h-.7z"/>
<path d="M99.1 107.5h.7l-.3 2.3z"/>
<path d="M155.3 87.1h.8l-.4 2.2z"/>
<path d="M155.7 94.1l.4 2.2h-.8z"/>
</g>
<g fill="none" stroke="#f00" stroke-width=".3">
<path d="M250 36.2v3.8M123.7 45v4.5M123.7 50.6v1.1M123.7 52.9v4.4M250 41.2v1.1M250 43.4v5.7M250 50.2v1.1M250 52.4v5.6M250 59.2v1.1M250 61.4v3.9M112.7 109.8h1M112.7 116.8h1"/>
<path d="M114.3 109.8h1.1M114.3 116.8h1.1M114.9 107.5v1.1M114.9 109.2v1.1M114.9 110.9v1.1M114.9 114.6v1.1M114.9 116.3v1.1M114.9 118v1M116 109.8h1.1M116 116.8h1.1M130.4 109.8h1.1M132 109.8h1.2"/>
<path d="M132.6 107.5v1.1M132.6 109.2v1.1M132.6 110.9v1.1M133.7 109.8h1.1M109.3 199.2l-2.3 2-1.7 1.8M111.1 197.9l-.9 .6M117.2 195.2l-3.7 1.4-1.4 .8M119.3 194.7l-1.1 .3M123.7 188.4v5.7M123.7 195.2v1.2M123.7 197.5v5.6M125.9 194.4l-2.7-.1-2.8 .3"/>
<path d="M127 194.5l1.1 .3M129.2 195l1.9 .5 3.3 1.3M135.4 197.3l.9 .6M137.3 198.5l2.5 2 1.6 1.6M93.9 218.3h5.7M100.2 213.9l-.3 1.4-.1 4.1M100.7 218.3h1.1M100.7 211.7l-.3 1.1M102.9 218.3h5.7M103.4 205.7l-1.1 1.9-1.3 3.1M104.6 203.9l-.6 .9M109 215.8v.5"/>
<path d="M109 216.9v1.1M109 218.6v1.1M109.7 218.3h1.1M111.9 218.3h5.6M118.7 218.3h1.1M120.9 218.3h5.7M121 203.5h.8M122.3 203.5h1.2M123.7 204.2v1.1M123.7 206.5v5.6M123.7 213.2v1.2M123.7 215.5v5.6"/>
<path d="M124 203.5h1.1M125.7 203.5h.8M127.7 218.3h1.1M129.9 218.3h5.6M136.7 218.3h1.1M138.5 215.8v1.4M138.5 217.7v1.1M138.5 219.4v1.4M138.9 218.3h5.7M142.1 203l.8 .9M143.5 204.8l1.2 1.9 1.4 2.9M145.7 218.3h1.1"/>
<path d="M146.5 210.7l.3 1M147.1 212.8l.6 5.5M147.6 219.4v1.1M147.9 218.3h5.7M99.9 220.5l.1 1.1M100.2 222.7l.6 2.5 1 2.8M102.3 229l.5 .9M103.4 230.9l3.4 4.3M107.6 236l.8 .8M109 220.2v.6M109.3 237.4l2.4 1.6 2.4 1.2M123.7 222.2v1.1"/>
<path d="M123.7 224.5v5.6M123.7 231.2v1.2M123.7 233.5v5.6M139.1 236.7l-2.5 1.8-2.2 1.2M140.7 235.2l-.8 .8M144.7 229.9l-1 1.6-2.2 2.9M145.7 227.9l-.5 1M147.5 221.6l-.5 2.6-.9 2.7M115.1 240.7l1 .3M117.2 241.3l2 .5 3.5 .4M123.7 240.2v1.1M123.7 242.5v5.7"/>
<path d="M123.8 242.2h1.1M131.4 241l-2.2 .6-3.2 .5M133.4 240.2l-1 .4"/>
</g>
<g fill="none" stroke="#000" stroke-width=".3">
<path d="M106 55.4v-2.2h5.9v2.2M119.9 51.6v4.1M127.6 50.7v5M135.5 55.4v-2.2h5.9v2.2M143.3 52.3a28.5 28.5 0 0 1-10-.2l-1.4-1.2a3.7 3.7 0 0 0-4.2-2.1l-4.6 .1a15.6 15.6 0 0 0-8.3 .4 5.4 5.4 0 0 0-4.8 1.7l-.4 .3a18.3 18.3 0 0 1-6.2 2.3M229.4 129.9a34.2 34.2 0 0 0 16.6-3.9 7.1 7.1 0 0 1 5 .9l1.7 .3a25.6 25.6 0 0 1 8.1 .1 10 10 0 0 1 7 8.8 6.5 6.5 0 0 0 4.4 2.8 2.72 2.72 0 0 1 2.5 3.1l.3 3.7M230.6 129.9v2.4M232.3 132.3v2.3M238.2 132.3v2.8M239.2 132.3v2.8M240.7 132.3v2.8M254.7 132.3v2.8"/>
<path d="M280.7 135.9v9.8M110.7 145.7l.1 5.4 .4 .6 .7 .2M111.9 151.9h23.6M118.5 145.7h10.5M136.7 145.7v5.4l-.5 .6-.6 .2M230.7 143.3l.3 .9 .8 .3M231.8 144.6h30.1v-3.4h1.8v3.6M237.1 145.7l.1 4.2 .4 .6 .7 .2M238.2 144.6v4.9h19.3M238.2 150.7h22.5M261.3 145.7h.5M274.9 144.6h-2.7v-3.4h-1.8v4.5h7.3"/>
</g>
<g fill="#00f" stroke="#00f" stroke-width=".3">
<path d="M137.5 244l2.1 .8-.4 .7z"/>
<path d="M132.6 245.5l1.8 1.4-.6 .5z"/>
<path d="M215.1 122.2h3.6l-1.8 3z"/>
<path d="M258.4 157.1l2.3 .4-2.3 .3z"/>
<path d="M237.1 157.5l2.2-.4v.7z"/>
<path d="M285.5 46.6l.4 2.2h-.8z"/>
<path d="M285.1 143.5h.8l-.4 2.2z"/>
<path d="M109 69.3l2.2-.4v.8z"/>
<path d="M136.3 68.9l2.2 .4-2.2 .4z"/>
<path d="M161.2 89.3l.4 2.2h-.8z"/>
<path d="M160.8 84.7h.8l-.4 2.2z"/>
<path d="M237 131.1l2.2 .4-2.2 .3z"/>
<path d="M240.7 131.5l2.2-.4v.7z"/>
<path d="M230.1 139.8l2.2 .4-2.2 .3z"/>
<path d="M238.2 140.2l2.2-.4v.7z"/>
<path d="M263.7 153.4l2.2-.4v.8z"/>
<path d="M268.2 153l2.2 .4-2.2 .4z"/>
<path d="M262.8 159.1l2.3-.4v.8z"/>
<path d="M269 158.7l2.2 .4-2.2 .4z"/>
<path d="M119.9 63l2.2-.4v.8z"/>
<path d="M125.4 62.6l2.2 .4-2.2 .4z"/>
<path d="M253.7 130l.8 .1-.7 2.2z"/>
<path d="M145.2 117.5l.6 .4-1.4 1.7z"/>
<path d="M100 170.7l3.1-1.8v1.8zM100 170.7l3.1 1.8v-1.8z"/>
<path d="M102.9 182.6l3.1-1.8v1.8zM102.9 182.6l3.1 1.8v-1.8z"/>
</g>
<g fill="none" stroke="#00f" stroke-width=".3">
<path d="M109 55.7v14.9M119.9 55.7v8.6M127.6 55.7v8.6M138.5 55.7v14.9M261.9 46.6h24.9M285.5 48.8v94.7M111.2 69.3h25.1M122.1 63h3.3M161.2 79.3v5.4M149.8 86.9h12.7M149.8 89.3h12.7M161.2 86.9v2.4"/>
<path d="M161.2 91.5v2.3M152.3 113.1h-4.1l-2.7 4.6M154 106.4h8.2M259.7 116.2h7.9M213.4 128.8h7.1v7h-7.1zM215.1 122.2h3.6l-1.8 3zM216.9 125.2v3.6M232.3 134.6v6.9M234.8 131.5h2.2M238.2 134.6v6.9M239.2 130.1v2.2M239.2 131.5h1.5"/>
<path d="M240.7 130.1v2.2M242.9 131.5h10M257.9 123h-2.9l-.9 7.1M227.9 140.2h2.2M232.3 140.2h5.9M237.1 149.5v9.3M239.3 157.5h19.1M240.4 140.2h9.3M260.7 149.5v9.3M262.8 145.7v14.7M263.7 145.7v9M265.1 159.1h3.9"/>
<path d="M265.9 153.4h2.3M270.4 145.7v9M270.4 153.4h26.8M271.2 145.7v14.7M271.2 159.1h18.7M275 145.7h11.8M89.4 167.2h7.1v7.1h-7.1zM92.3 179.1h7.1v7.1h-7.1zM96.5 170.7h3.5M100 170.7l3.1-1.8v3.6zM99.4 182.6h3.5M102.9 182.6l3.1-1.8v3.6z"/>
<path d="M306.6 213.7h8.1M318.8 213.9a7.8 7.8 0 0 0 .1 6.6M324.5 214l-2.8 4.9-1.6-2.7M325.5 213.9a7.8 7.8 0 0 1-.1 6.6M134.1 247.1l12.6 13.5M137.5 244l-13.8-8 8.9 9.5M139.4 245.2l14.2 8.3"/>
</g>
<path d="M119.9 50.7v.9M263.7 144.8v.9M270.4 144.8v.9h1.9" fill="none" stroke="#000" stroke-width=".3"/>
<g fill="none" stroke="#f00" stroke-width=".3">
<path d="M109 52.8v1.3M109 54.4v.2M109 54.8v1.4M119.1 50.2v1.1M119.1 51.5v.3M119.1 52v1.1M128.4 50.2v1.1M128.4 51.5v.3M128.4 52v1.1M138.5 52.8v1.3M138.5 54.4v.2M138.5 54.8v1.4"/>
<path d="M235.3 131.8v1.4M235.3 133.4v.2M235.3 133.8v1.4M240 131.7v1.3M240 133.3v.2M240 133.7v1.4M262.8 143.5v.9M262.8 144.6v.3M262.8 145.1v.8M271.2 143.5v.9M271.2 144.6v.3M271.2 145.1v.8"/>
</g>
<path d="M154 106.4l-3.9 6.7-1.9-3.4h3.8M259.7 116.2l-3.9 6.8-1.9-3.4h3.9M306.6 213.7l-3.9 6.8-2-3.4h3.9" fill="none" stroke="#00f" stroke-width=".3"/>
<g font-size="8.4">
<text x="344.7" y="233.5">成都理工大学机电工程学院</text>
<text x="357" y="250.1">电机外壳</text>
</g>
<g font-size="6.6">
<text x="323.5" y="254">重量</text>
<text x="305.5" y="270.2">共 8 张 第 3 张</text>
</g>
<g font-size="6.2">
<text x="304.4" y="253.6">阶段标记</text>
<text x="334.1" y="253.6">比例</text>
</g>
<g font-size="6.1" fill="#00f">
<text x="215.2" y="134.3">C</text>
<text x="91.5" y="172.7">A</text>
<text x="94.3" y="184.6">B</text>
</g>
<g font-size="5.7">
<text x="238.1" y="245.5">处数</text>
<text x="275.2" y="245.5">熊嘉杰</text>
<text x="239.9" y="251.9">熊嘉杰</text>
</g>
<g font-size="5.3">
<text x="229.3" y="245.5">标记</text>
<text x="249.4" y="245.5">分区</text>
<text x="230" y="251.5">设计</text>
<text x="264.6" y="251.9">标准化</text>
<text x="275.5" y="251.9">熊嘉杰</text>
<text x="230.4" y="264.2">审核</text>
<text x="240.6" y="264.2">杨健</text>
<text x="229.7" y="270.2">工艺</text>
<text x="265.3" y="270.6">批准</text>
</g>
<g font-size="4.6" fill="#00f">
<text x="121.3" y="32.6">Ø40</text>
<text x="92.3" y="44.6">2 ×M1.2×0.25</text>
<text x="122.1" y="62">13</text>
<text x="122.1" y="68.4">50</text>
<text x="160.3" y="81.7" transform="rotate(-90 160.3 81.7)">4</text>
<text x="79.4" y="91.1">4×Ø4</text>
<text x="154.8" y="92.5" transform="rotate(-90 154.8 92.5)">8</text>
<text x="108.5" y="98.9">15</text>
<text x="121.3" y="98.8">30</text>
<text x="74.7" y="102.6">0.05</text>
<text x="83.1" y="102.6">B</text>
<text x="88.1" y="102.6">C</text>
<text x="98.6" y="108" transform="rotate(-90 98.6 108)">11</text>
<text x="154.4" y="110">Ra3.2</text>
<text x="284.6" y="109.4" transform="rotate(-90 284.6 109.4)">168</text>
<text x="98.6" y="116.2" transform="rotate(-90 98.6 116.2)">12</text>
<text x="216" y="114.9" transform="rotate(-90 216 114.9)">30</text>
<text x="260.2" y="119.8">Ra3.2</text>
<text x="78" y="127.3">0.08</text>
<text x="245.9" y="130.5">Ø2.5</text>
<text x="243.4" y="139.2">Ø10</text>
<text x="281.4" y="152.4">Ø11.4</text>
<text x="121.6" y="160">44</text>
<text x="247.3" y="156.5">40</text>
<text x="281.9" y="158.1">14.17</text>
<text x="253.9" y="163.4">82</text>
<text x="121" y="169.7">Ø70</text>
<text x="122.1" y="181.7">60</text>
<text x="160.8" y="199.3">Ø3×24</text>
<text x="163.5" y="210.5">Ø6×3</text>
<text x="307" y="217.3">Ra6.3</text>
<text x="172.2" y="244.5">Ø88.2</text>
<text x="148.8" y="249.6" transform="rotate(30 148.8 249.6)">R27</text>
<text x="143.2" y="255.6" transform="rotate(47 143.2 255.6)">R22</text>
</g>
<text font-size="4.1" fill="#00f" x="239.7" y="192.9">技术要求</text>
<g font-size="3.2" fill="#00f">
<text x="281.7" y="104.6" transform="rotate(-90 281.7 104.6)">+0.02</text>
<text x="284.6" y="104.7" transform="rotate(-90 284.6 104.7)">-0.02</text>
<text x="290.1" y="149.5">+0.018</text>
<text x="290.1" y="152.4">0</text>
</g>
<g font-size="3" fill="#00f">
<text x="231.3" y="197.3">1.零件加工表面上，不应有划痕、擦伤等损伤零件表面的缺陷。</text>
<text x="231.5" y="201.5">2.未注形状公差应符合GB1184-80的要求。</text>
<text x="231.5" y="205.6">3.未注圆角半径R5。</text>
</g>
</svg>
